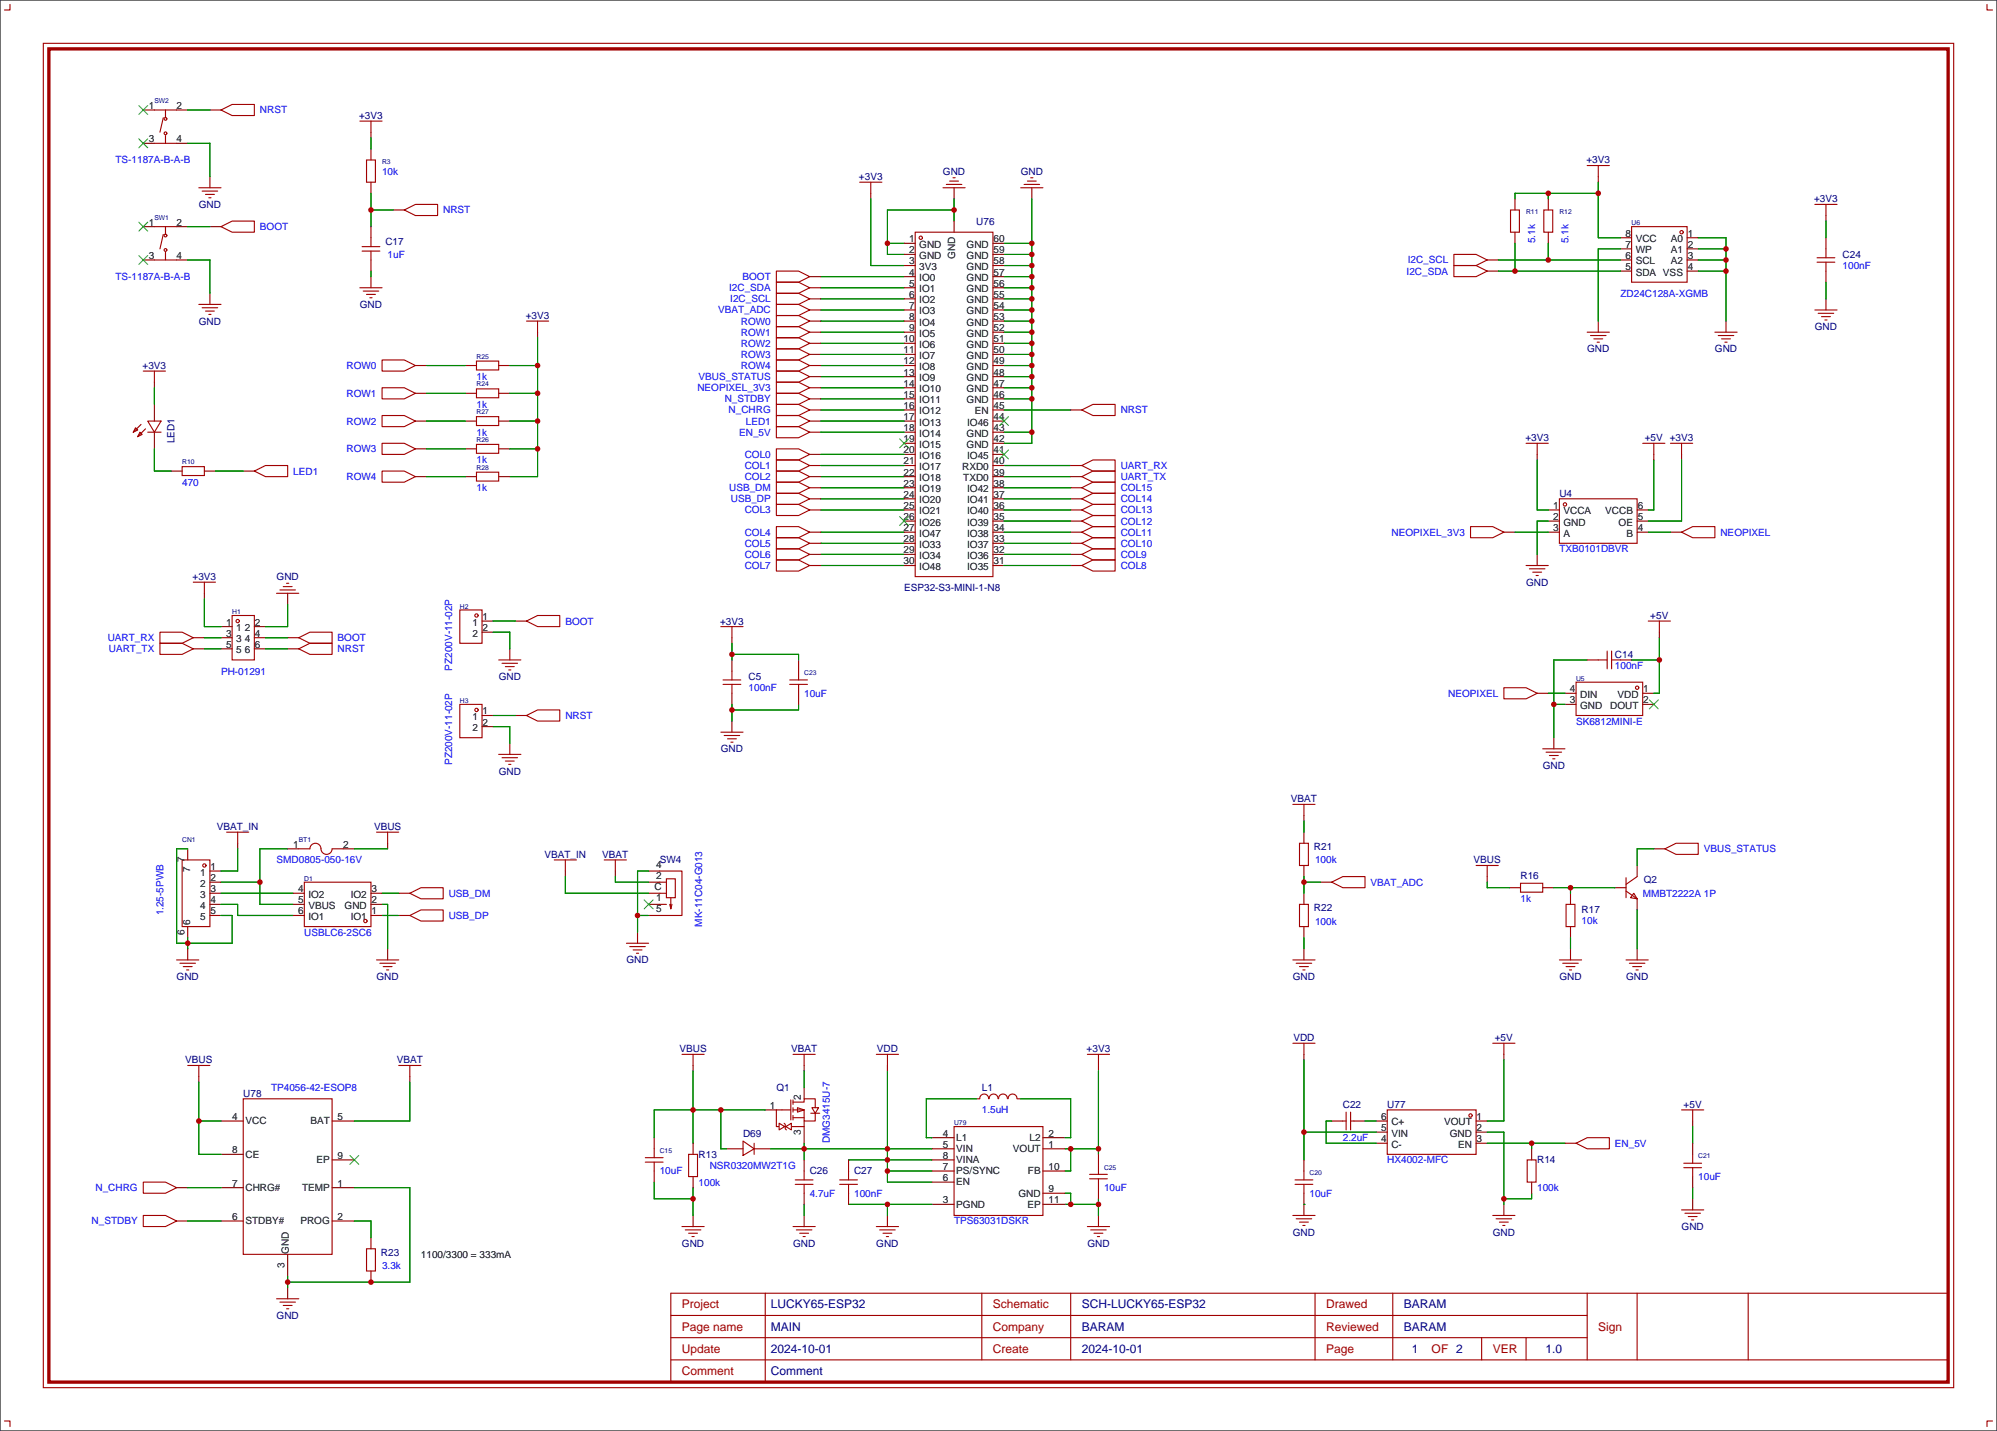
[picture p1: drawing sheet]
<svg xmlns="http://www.w3.org/2000/svg" width="457mm" height="327mm" viewBox="0 0 457 327" stroke-linecap="round" stroke-linejoin="round" font-family="sans-serif">
<path d="M0 0h456.7v327.2h-456.7z" fill="#fff" stroke="#000" stroke-width=".25"/>
<g fill="none" stroke="#a10000" stroke-width=".25">
<path d="M2.3 1v1.3h-1.3M9.9 9.9h436.9v307.3h-436.9zM454.4 1v1.3h1.3M35.3 32.8h5.1M35.3 25.1h5.1M37.3 26.9l-.7 3.3M37.8 25.1v1.8M37.8 31v1.8M50.5 25.1l2.6-1.2h5.1v2.5h-5.1zM82.3 27.7h5.1M83.8 36.6h2.1v5.1h-2.1zM84.8 27.7v2.5"/>
<path d="M363 37.8h5M365.5 37.8v2.6M35.3 59.4h5.1M35.3 51.8h5.1M37.3 53.6l-.7 3.3M37.8 51.8v1.8M37.8 57.7v1.7M45.5 42.9h5M46.2 43.7h3.6M47 44.5h2M47.8 45.2h.5M50.5 51.8l2.6-1.3h5.1v2.6h-5.1z"/>
<path d="M82.8 57.4h4.1M82.8 56.4h4.1M84.8 54.4v2M84.8 57.4v2M92.5 48l2.5-1.3h5.1v2.6h-5.1zM196.6 41.7h5.1M199.1 41.7v2.5M209.3 53.1h17.8v78.7h-17.8zM215.6 42.9h5.1M216.4 42.2h3.6M217.2 41.4h2M217.9 40.6h.5"/>
<path d="M233.4 42.9h5.1M234.2 42.2h3.5M234.9 41.4h2.1M235.7 40.6h.5M332.5 58.2h5.1l2.5 1.2-2.5 1.3h-5.1zM345.4 48h2.1v5.1h-2.1zM353.1 48h2v5.1h-2zM373.1 51.8h12.7v12.7h-12.7zM415 46.7h5.1M415.5 59.9h4.1M415.5 58.9h4.1M417.6 46.7v2.6"/>
<path d="M417.6 56.9v2M417.6 59.9v2.1M45.5 69.6h5M46.2 70.4h3.6M47 71.1h2M47.8 71.9h.5M82.3 65.8h5.1M83.1 66.5h3.5M83.8 67.3h2.1M84.6 68.1h.5M120.4 73.4h5.1M122.9 73.4v2.5"/>
<path d="M177.5 62h5.1l2.6 1.2-2.6 1.3h-5.1zM177.5 67.1h5.1l2.6 1.2-2.6 1.3h-5.1zM177.5 64.5h5.1l2.6 1.3-2.6 1.3h-5.1zM177.5 69.6h5.1l2.6 1.3-2.6 1.2h-5.1zM177.5 74.7h5.1l2.6 1.2-2.6 1.3h-5.1zM177.5 72.1h5.1l2.6 1.3-2.6 1.3h-5.1zM177.5 77.2h5.1l2.6 1.3-2.6 1.3h-5.1zM177.5 79.8h5.1l2.6 1.2-2.6 1.3h-5.1zM332.5 60.7h5.1l2.5 1.3-2.5 1.2h-5.1zM363 75.9h5M363.7 76.7h3.6M364.5 77.5h2"/>
<path d="M365.3 78.2h.5M392.2 75.9h5.1M392.9 76.7h3.6M393.7 77.5h2M394.5 78.2h.5M415 70.9h5.1M415.8 71.6h3.6M416.6 72.4h2M417.3 73.2h.5M31 97.8l.5 .5-1 .5zM32 98.8l.5 .5-1 .5zM32.3 97l-1.8 1.8"/>
<path d="M32.8 84.8h5M33.3 98l-1.8 1.8M33.8 96.3h3l-1.5 2.5zM33.8 98.8h3M35.3 84.8v2.6M87.4 95h5.1l2.5 1.3-2.5 1.2h-5.1zM87.4 88.6h5.1l2.5 1.3-2.5 1.3h-5.1zM87.4 82.3h5.1l2.5 1.3-2.5 1.2h-5.1zM109 95.2h5v2.1h-5zM109 88.9h5v2h-5zM109 82.6h5v2h-5zM177.5 92.5h5.1l2.6 1.2-2.6 1.3h-5.1z"/>
<path d="M177.5 89.9h5.1l2.6 1.3-2.6 1.3h-5.1zM177.5 87.4h5.1l2.6 1.2-2.6 1.3h-5.1zM177.5 84.8h5.1l2.6 1.3-2.6 1.3h-5.1zM177.5 82.3h5.1l2.6 1.3-2.6 1.2h-5.1zM177.5 95h5.1l2.6 1.3-2.6 1.2h-5.1zM177.5 97.5h5.1l2.6 1.3-2.6 1.3h-5.1zM247.4 93.7l2.5-1.2h5.1v2.5h-5.1zM41.7 106.7h5v2h-5zM58.2 107.7l2.5-1.3h5.1v2.6h-5.1zM87.4 101.3h5.1l2.5 1.3-2.5 1.3h-5.1zM87.4 107.7h5.1l2.5 1.3-2.5 1.2h-5.1zM109 101.6h5v2h-5z"/>
<path d="M109 108h5v2h-5zM177.5 102.6h5.1l2.6 1.3-2.6 1.3h-5.1zM177.5 105.2h5.1l2.6 1.2-2.6 1.3h-5.1zM177.5 107.7h5.1l2.6 1.3-2.6 1.2h-5.1zM177.5 115.3h5.1l2.6 1.3-2.6 1.3h-5.1zM177.5 112.8h5.1l2.6 1.2-2.6 1.3h-5.1zM177.5 110.2h5.1l2.6 1.3-2.6 1.3h-5.1zM247.4 106.4l2.5-1.2h5.1v2.5h-5.1zM247.4 109l2.5-1.3h5.1v2.5h-5.1zM247.4 119.1l2.5-1.2h5.1v2.5h-5.1zM247.4 116.6l2.5-1.3h5.1v2.6h-5.1zM247.4 114l2.5-1.2h5.1v2.5h-5.1z"/>
<path d="M247.4 111.5l2.5-1.3h5.1v2.6h-5.1zM349 101.3h5.1M351.5 101.3v2.6M356.6 114h17.8v10.2h-17.8zM375.7 101.3h5M378.2 101.3v2.6M382 101.3h5.1M384.6 101.3v2.6M44.2 133.1h5.1M46.7 133.1v2.5M63.2 135.6h5.1M64 134.9h3.6"/>
<path d="M64.8 134.1h2M65.5 133.4h.5M105.2 139.4h5v7.7h-5zM177.5 120.4h5.1l2.6 1.3-2.6 1.2h-5.1zM177.5 122.9h5.1l2.6 1.3-2.6 1.3h-5.1zM177.5 125.5h5.1l2.6 1.2-2.6 1.3h-5.1zM177.5 128h5.1l2.6 1.3-2.6 1.3h-5.1zM247.4 129.3l2.5-1.3h5.1v2.6h-5.1zM247.4 126.7l2.5-1.2h5.1v2.5h-5.1zM247.4 124.2l2.5-1.3h5.1v2.6h-5.1zM247.4 121.7l2.5-1.3h5.1v2.5h-5.1zM336.3 120.4h5.1l2.5 1.3-2.5 1.2h-5.1z"/>
<path d="M349 129.3h5.1M349.8 130h3.5M350.5 130.8h2.1M351.3 131.6h.5M384.6 121.7l2.5-1.3h5.1v2.5h-5.1zM36.6 144.5h5.1l2.5 1.3-2.5 1.3h-5.1zM36.6 147.1h5.1l2.5 1.2-2.5 1.3h-5.1zM53.1 140.7h5.1v10.2h-5.1zM68.3 145.8l2.6-1.3h5v2.6h-5zM68.3 148.3l2.6-1.2h5v2.5h-5zM114 150.9h5.1M114.8 151.6h3.6"/>
<path d="M115.6 152.4h2M116.3 153.2h.5M120.4 142l2.5-1.3h5.1v2.6h-5.1zM164.8 143.3h5.1M165.4 156.5h4M165.4 155.4h4M167.4 143.3v2.5M167.4 153.4v2M167.4 156.5v2M180.6 156.5h4.1M180.6 155.4h4.1M182.6 153.4v2"/>
<path d="M182.6 156.5v2M343.9 157.2h5.1l2.5 1.3-2.5 1.3h-5.1zM360.4 156h15.3v7.6h-15.3zM365.5 150.9h2M367.5 148.8v4.1M368.6 148.8v4.1M368.6 150.9h2M376.9 142h5.1M379.5 142v2.5M105.2 161h5v7.7h-5zM114 172.5h5.1M114.8 173.2h3.6"/>
<path d="M115.6 174h2M116.3 174.8h.5M120.4 163.6l2.5-1.3h5.1v2.5h-5.1zM164.8 167.4h5.1M165.6 168.1h3.6M166.4 168.9h2M167.1 169.7h.5M352.8 171.2h5.1M353.6 172h3.5M354.3 172.7h2.1M355.1 173.5h.5M41.7 196.6h6.3v15.2h-6.3z"/>
<path d="M51.8 190.2h5.1M54.4 190.2v2.6M68.3 194.1h2.6a1.33 1.33 0 0 1 1.5-1.3 1.33 1.33 0 0 1 1.1 1.7 1.27 1.27 0 0 0 1.4 .8 1.27 1.27 0 0 0 1-1.2h2.6M86.1 190.2h5.1M88.6 190.2v2.6M126.7 196.6h5.1M129.3 196.6v2.5M138.2 196.6h5.1M140.7 196.6v2.5M150.9 199.1h5.1v10.2h-5.1M295.7 183.9h5M297.2 192.8h2v5.1h-2z"/>
<path d="M298.2 183.9v2.5M337.6 197.9h5M340.1 197.9v2.5M380.7 194.1l2.6-1.3h5.1v2.5h-5.1zM40.4 219.5h5.1M69.6 201.7h15.2v10.1h-15.2zM86.1 219.5h5.1M93.7 209.3l2.6-1.3h5v2.6h-5zM93.7 204.2l2.6-1.3h5v2.6h-5zM143.3 215.6h5M144 216.4h3.6M144.8 217.2h2"/>
<path d="M145.5 217.9h.5M150.9 206.8h1.5M150.9 201.7h1.5M150.9 204.2h1.5M152.4 200.9h2v4.3h-2zM153.4 205.2v2.6l-.2-1M153.7 206.8l-.3 1M295.7 219.5h5M297.2 206.8h2v5h-2zM304.5 201.7l2.6-1.3h5.1v2.5h-5.1zM347.7 201.9h5.1v2.1h-5.1zM356.6 219.5h5.1"/>
<path d="M358.1 206.8h2.1v5h-2.1zM371.9 219.5h5M371.9 203.7l2.5 1.8M371.9 200.7v4.5M373.6 204.2l.8 1.3-1.5-.3zM374.4 200.4l-2.5 1.8M41.1 220.2h3.6M41.9 221h2M42.7 221.7h.5M86.9 220.2h3.5M87.6 221h2.1M88.4 221.7h.5"/>
<path d="M295.7 238.5h5M296.4 220.2h3.6M297.2 221h2M297.9 221.7h.5M298.2 238.5v2.5M341.4 238.5h5.1M343.9 238.5v2.5M357.4 220.2h3.5M358.1 221h2.1M358.9 221.7h.5M372.6 220.2h3.6M373.4 221h2"/>
<path d="M374.1 221.7h.5M42.9 243.6h5.1M45.5 243.6v2.5M55.6 251.2h20.3v35.6h-20.3zM91.2 243.6h5.1M93.7 243.6v2.5M156 241h5M158.5 241v2.6M178.2 256.8l1.3 .8-1.3 .7zM179.3 256.8l.3 .2v1.1l.2 .2M179.7 257.6l1.3-.8v1.5zM180.8 253.7h-3.3v3.9h.6"/>
<path d="M180.8 251.5v4.5M181.1 257.6h2.8M181.4 252h2.5v-.8h2.5v2M181.4 253.7h2.5v2.6h2.5v-1.8M181.4 241h5M181.4 255.5h2.5M181.4 251.5v1M181.4 253.2v1.1M181.4 255v1M182.4 253.2l1.5 .5-1.5 .6zM183.9 241v2.6M185.4 254.5h2.1"/>
<path d="M185.7 253.2h1.5l-.8 1.3zM200.4 241h5.1M202.9 241v2.6M218.2 257.6h20.3v20.3h-20.3zM224.1 251.2a1.01 1.01 0 0 1 1-1.1 1.01 1.01 0 0 1 1 1.1M226.2 251.2a1.01 1.01 0 0 1 1-1.1 1.01 1.01 0 0 1 1 1.1M228.4 251.2a1.01 1.01 0 0 1 1-1.1 1.01 1.01 0 0 1 1 1.1M230.6 251.2a1.01 1.01 0 0 1 1-1.1 1.01 1.01 0 0 1 1 1.1M248.7 241h5M251.2 241v2.6M307.1 256.3h.7M307.8 254.3v4"/>
<path d="M308.9 254.3v4M308.9 256.3h.7M317.2 253.7h20.4v10.2h-20.4zM384.6 253.7h5M387.1 253.7v2.6M32.8 270.3h5l2.6 1.2-2.6 1.3h-5zM32.8 277.9h5l2.6 1.2-2.6 1.3h-5zM147.6 265.7h4M147.6 264.7h4M149.6 262.6v2.1M149.6 265.7v2M157.5 263.9h2v5.1h-2z"/>
<path d="M169.9 260.9l2.6 1.7-2.6 1.6zM172.5 261.4v2.5M181.9 270.8h4M181.9 269.7h4M183.9 267.7v2M183.9 270.8v2M192 270.8h4.1M192 269.7h4.1M194.1 267.7v2M194.1 270.8v2M249.2 269.5h4M249.2 268.5h4"/>
<path d="M251.2 266.4v2.1M251.2 269.5v2M295.7 277.9h5M296.2 270.8h4M296.2 269.7h4M296.4 278.6h3.6M297.2 279.4h2M298.2 267.7v2M298.2 270.8v2M341.4 277.9h5.1M342.1 278.6h3.6M342.9 279.4h2"/>
<path d="M349.2 265.2h2.1v5.1h-2.1zM360.4 261.4l2.6-1.3h5v2.5h-5zM384.6 276.6h5M385.1 267h4M385.1 265.9h4M385.3 277.4h3.6M386.1 278.1h2M386.8 278.9h.5M387.1 263.9v2M387.1 267v2M63.2 296.9h5.1M64 297.7h3.6"/>
<path d="M64.8 298.4h2M65.5 299.2h.5M83.8 285.5h2.1v5.1h-2.1zM156 280.4h5M156.7 281.2h3.6M157.5 281.9h2M158.2 282.7h.5M175 295.7v20.3M181.4 280.4h5M182.1 281.2h3.6M182.9 281.9h2M183.6 282.7h.5"/>
<path d="M200.4 280.4h5.1M201.2 281.2h3.5M201.9 281.9h2.1M202.7 282.7h.5M224.5 295.7v15.2M244.9 295.7v15.2M248.7 280.4h5M249.4 281.2h3.6M250.2 281.9h2M251 282.7h.5M297.9 280.2h.5M300.7 295.7v15.2"/>
<path d="M318.5 295.7v15.2M343.7 280.2h.5M363 295.7v15.2M374.4 295.7v15.2M399.8 295.7v15.2M445.5 295.7h-292.1v20.3M153.4 300.7h209.6M153.4 305.8h209.6M153.4 310.9h292.1M338.8 305.8v5.1M349 305.8v5.1M1 324.9h1.3v1.2"/>
<path d="M455.7 324.9h-1.3v1.2"/>
<circle cx="37.8" cy="27.2" r=".32"/>
<circle cx="37.8" cy="30.5" r=".32"/>
<circle cx="37.8" cy="57.1" r=".32"/>
<circle cx="37.8" cy="53.8" r=".32"/>
<circle cx="210.6" cy="54.4" r=".38"/>
<circle cx="384.6" cy="53.1" r=".38"/>
<circle cx="357.9" cy="115.3" r=".38"/>
<circle cx="54.4" cy="142" r=".38"/>
<circle cx="109" cy="140.7" r=".38"/>
<circle cx="374.4" cy="157.2" r=".38"/>
<circle cx="109" cy="162.3" r=".38"/>
<circle cx="46.7" cy="197.9" r=".38"/>
<circle cx="83.6" cy="210.6" r=".38"/>
<circle cx="336.3" cy="255" r=".38"/>
</g>
<path d="M11.2 11.2h434.3v304.8h-434.3z" fill="none" stroke="#a10000" stroke-width=".76"/>
<g fill="none" stroke="#870000" stroke-width=".25">
<path d="M32.8 25.1h2.5M32.8 32.8h2.5M40.4 25.1h2.5M40.4 32.8h2.5M48 25.1h2.5M84.8 30.2v1.3M84.8 34v2.6M32.8 51.8h2.5M32.8 59.4h2.5M40.4 51.8h2.5M40.4 59.4h2.5M48 51.8h2.5"/>
<path d="M48 40.4v2.5M84.8 41.7v2.5M84.8 51.8v2.6M84.8 59.4v2.6M89.9 48h2.6M199.1 44.2v1.3M206.8 55.6h2.5M206.8 58.2h2.5M218.2 42.9v2.6M218.2 50.5v2.6M227.1 55.6h2.5M227.1 58.2h2.5"/>
<path d="M236 42.9v2.6M340.1 59.4h2.5M346.5 45.5v2.5M346.5 53.1v2.5M354.1 45.5v2.5M354.1 53.1v2.5M365.5 40.4v1.3M370.6 59.4h2.5M370.6 54.4h2.5M370.6 56.9h2.5M385.8 59.4h2.6M385.8 54.4h2.6"/>
<path d="M385.8 56.9h2.6M417.6 49.3v1.2M417.6 54.4v2.5M48 67.1v2.5M84.8 63.2v2.6M122.9 75.9v1.3M185.2 63.2h2.5M185.2 68.3h2.5M185.2 65.8h2.5M185.2 70.9h2.5M185.2 73.4h2.5M185.2 75.9h2.5"/>
<path d="M185.2 78.5h2.5M206.8 63.2h2.5M206.8 68.3h2.5M206.8 65.8h2.5M206.8 60.7h2.5M206.8 70.9h2.5M206.8 73.4h2.5M206.8 75.9h2.5M206.8 78.5h2.5M227.1 63.2h2.5M227.1 68.3h2.5M227.1 65.8h2.5"/>
<path d="M227.1 60.7h2.5M227.1 70.9h2.5M227.1 73.4h2.5M227.1 75.9h2.5M227.1 78.5h2.5M340.1 62h2.5M365.5 73.4v2.5M370.6 62h2.5M385.8 62h2.6M394.7 73.4v2.5M417.6 62v2.5M417.6 68.3v2.6"/>
<path d="M35.3 87.4v1.2M35.3 92.5v3.8M35.3 98.8v3.8M95 83.6h2.5M95 96.3h2.5M95 89.9h2.5M106.4 83.6h2.6M106.4 96.3h2.6M106.4 89.9h2.6M114 83.6h2.6M114 96.3h2.6M114 89.9h2.6"/>
<path d="M185.2 93.7h2.5M185.2 81h2.5M185.2 83.6h2.5M185.2 86.1h2.5M185.2 88.6h2.5M185.2 91.2h2.5M185.2 96.3h2.5M185.2 98.8h2.5M206.8 93.7h2.5M206.8 81h2.5M206.8 83.6h2.5M206.8 86.1h2.5"/>
<path d="M206.8 88.6h2.5M206.8 91.2h2.5M206.8 96.3h2.5M206.8 98.8h2.5M227.1 93.7h2.5M227.1 81h2.5M227.1 83.6h2.5M227.1 86.1h2.5M227.1 88.6h2.5M227.1 91.2h2.5M227.1 96.3h2.5M227.1 98.8h2.5"/>
<path d="M244.9 93.7h2.5M39.1 107.7h2.6M46.7 107.7h2.6M55.6 107.7h2.6M95 109h2.5M95 102.6h2.5M106.4 109h2.6M106.4 102.6h2.6M114 109h2.6M114 102.6h2.6M185.2 116.6h2.5M185.2 106.4h2.5"/>
<path d="M185.2 109h2.5M185.2 103.9h2.5M185.2 111.5h2.5M185.2 114h2.5M206.8 116.6h2.5M206.8 119.1h2.5M206.8 106.4h2.5M206.8 109h2.5M206.8 101.3h2.5M206.8 103.9h2.5M206.8 111.5h2.5M206.8 114h2.5"/>
<path d="M227.1 116.6h2.5M227.1 119.1h2.5M227.1 106.4h2.5M227.1 109h2.5M227.1 101.3h2.5M227.1 103.9h2.5M227.1 111.5h2.5M227.1 114h2.5M244.9 116.6h2.5M244.9 119.1h2.5M244.9 106.4h2.5M244.9 109h2.5"/>
<path d="M244.9 111.5h2.5M244.9 114h2.5M351.5 103.9v1.3M354.1 116.6h2.5M354.1 119.1h2.5M374.4 116.6h2.5M374.4 119.1h2.5M378.2 103.9v1.3M384.6 103.9v1.3M46.7 135.6v1.3M65.8 135.6v2.6M185.2 121.7h2.5"/>
<path d="M185.2 124.2h2.5M185.2 126.7h2.5M185.2 129.3h2.5M206.8 121.7h2.5M206.8 124.2h2.5M206.8 126.7h2.5M206.8 129.3h2.5M227.1 121.7h2.5M227.1 124.2h2.5M227.1 126.7h2.5M227.1 129.3h2.5M244.9 121.7h2.5"/>
<path d="M244.9 124.2h2.5M244.9 126.7h2.5M244.9 129.3h2.5M343.9 121.7h2.6M351.5 126.7v2.6M354.1 121.7h2.5M374.4 121.7h2.5M382 121.7h2.6M44.2 148.3h2.5M44.2 145.8h2.5M50.5 143.3h2.6M50.5 148.3h2.6"/>
<path d="M50.5 145.8h2.6M58.2 143.3h2.5M58.2 148.3h2.5M58.2 145.8h2.5M65.8 148.3h2.5M65.8 145.8h2.5M110.2 142h2.6M110.2 144.5h2.6M116.6 148.3v2.6M117.9 142h2.5M167.4 145.8v1.3M167.4 150.9v2.5"/>
<path d="M167.4 158.5v2.5M182.6 150.9v2.5M182.6 158.5v2.5M351.5 158.5h2.6M357.9 158.5h2.5M363 150.9h2.5M370.6 150.9h2.5M375.7 158.5h2.5M379.5 144.5v1.3M110.2 163.6h2.6M110.2 166.1h2.6M116.6 169.9v2.6"/>
<path d="M117.9 163.6h2.5M167.4 164.8v2.6M355.3 168.7v2.5M357.9 161h2.5M375.7 161h2.5M42.9 194.1v2.5M48 199.1h2.5M54.4 192.8v1.3M65.8 194.1h2.5M78.5 194.1h2.5M88.6 192.8v1.3M129.3 199.1v1.3"/>
<path d="M140.7 199.1v1.3M148.3 199.1h2.6M298.2 186.4v1.3M298.2 190.2v2.6M298.2 197.9v2.5M374.4 197.9v2.5M378.2 194.1h2.5M42.9 211.8v2.6M42.9 216.9v2.6M48 209.3h2.5M48 204.2h2.5M48 201.7h2.5"/>
<path d="M48 206.8h2.5M67.1 209.3h2.5M67.1 204.2h2.5M67.1 206.8h2.5M84.8 209.3h2.6M84.8 204.2h2.6M84.8 206.8h2.6M88.6 216.9v2.6M91.2 209.3h2.5M91.2 204.2h2.5M145.8 213.1v2.5M148.3 209.3h2.6"/>
<path d="M148.3 204.2h2.6M148.3 201.7h2.6M148.3 206.8h2.6M298.2 204.2v2.6M298.2 211.8v2.6M298.2 216.9v2.6M302 201.7h2.5M340.1 200.4v1.3M345.2 202.9h2.5M352.8 202.9h2.5M359.2 204.2v2.6M359.2 211.8v2.6"/>
<path d="M359.2 216.9v2.6M369.3 202.9h2.6M374.4 205.5v2.5M374.4 216.9v2.6M45.5 246.1v1.3M50.5 256.3h5.1M75.9 256.3h5.1M93.7 246.1v1.3M158.5 243.6v1.3M175 253.7h2.5M183.9 243.6v1.3M183.9 248.7v2.5"/>
<path d="M183.9 256.3v5.1M202.9 243.6v1.3M223.3 251.2h.7M232.7 251.2h.7M251.2 243.6v1.3M298.2 241v1.3M304.5 256.3h2.6M309.6 256.3h2.6M314.7 256.3h2.5M314.7 258.8h2.5M337.6 256.3h2.5M337.6 258.8h2.5"/>
<path d="M343.9 241v1.3M387.1 256.3v1.3M40.4 271.5h2.5M40.4 279.1h2.5M50.5 271.5h5.1M50.5 279.1h5.1M50.5 263.9h5.1M75.9 271.5h5.1M75.9 279.1h5.1M75.9 265.2h5.1M149.6 260.1v2.5M149.6 267.7v2.6"/>
<path d="M158.5 261.4v2.5M158.5 269v2.5M158.5 277.9v2.5M166.1 262.6h3.8M172.5 262.6h3.8M183.9 265.2v2.5M183.9 272.8v2.5M183.9 277.9v2.5M194.1 265.2v2.5M194.1 272.8v2.5M202.9 277.9v2.5M213.1 262.6h5.1"/>
<path d="M213.1 265.2h5.1M213.1 260.1h5.1M213.1 275.3h5.1M213.1 270.3h5.1M213.1 267.7h5.1M238.5 262.6h5.1M238.5 260.1h5.1M238.5 275.3h5.1M238.5 267.7h5.1M238.5 272.8h5.1M251.2 263.9v2.5M251.2 271.5v2.6"/>
<path d="M251.2 277.9v2.5M298.2 265.2v2.5M298.2 272.8v5.1M314.7 261.4h2.5M337.6 261.4h2.5M343.9 275.3v2.6M350.3 262.6v2.6M350.3 270.3v2.5M357.9 261.4h2.5M387.1 261.4v2.5M387.1 269v2.5M387.1 274.1v2.5"/>
<path d="M65.8 286.8v5M65.8 294.4v2.5M84.8 283v2.5M84.8 290.6v2.5"/>
</g>
<g fill="none" stroke="#3c3" stroke-width=".25">
<path d="M31.7 24.1l2.1 2.1M31.7 31.8l2.1 2M33.8 24.1l-2.1 2.1M33.8 31.8l-2.1 2M31.7 50.8l2.1 2M31.7 58.4l2.1 2.1M33.8 50.8l-2.1 2M33.8 58.4l-2.1 2.1M228.6 95.2l2 2.1M230.6 95.2l-2 2.1M205.7 100.3l2.1 2.1M205.7 118.1l2.1 2"/>
<path d="M207.8 100.3l-2.1 2.1M207.8 118.1l-2.1 2M228.6 102.9l2 2M230.6 102.9l-2 2M377.2 160l2 2.1M379.2 160l-2 2.1M147.3 205.7l2.1 2.1M149.4 205.7l-2.1 2.1M80 264.2l2 2M82 264.2l-2 2"/>
</g>
<g fill="none" stroke="#008700" stroke-width=".25">
<path d="M42.9 32.8h5.1v7.6M42.9 25.1h5.1M84.8 31.5v2.5M42.9 59.4h5.1v7.7M42.9 51.8h5.1M84.8 44.2v7.6M84.8 48h5.1M199.1 45.5v15.2h7.7M202.9 55.6h3.9M218.2 48h-15.3v10.2h3.9M218.2 45.5v5M229.6 55.6h6.4"/>
<path d="M229.6 58.2h6.4M236 45.5v55.8h-6.4M342.6 59.4h28M346.5 55.6v6.4M354.1 44.2v1.3M354.1 55.6v3.8M365.5 41.7v12.7h5.1M365.5 44.2h-19v1.3M370.6 56.9h-5.1v16.5M388.4 54.4h6.3v19M388.4 59.4h6.3M388.4 56.9h6.3"/>
<path d="M417.6 50.5v3.9M84.8 62v1.2M122.9 77.2v31.8h-6.3M187.7 63.2h19.1M187.7 65.8h19.1M187.7 68.3h19.1M187.7 70.9h19.1M187.7 73.4h19.1M187.7 75.9h19.1M187.7 78.5h19.1M229.6 60.7h6.4M229.6 63.2h6.4"/>
<path d="M229.6 65.8h6.4M229.6 68.3h6.4M229.6 70.9h6.4M229.6 73.4h6.4M229.6 75.9h6.4M229.6 78.5h6.4M342.6 62h28M388.4 62h6.3M417.6 64.5v3.8M35.3 88.6v3.9M97.5 83.6h8.9M97.5 89.9h8.9"/>
<path d="M97.5 96.3h8.9M116.6 83.6h6.3M116.6 89.9h6.3M116.6 96.3h6.3M187.7 93.7h19.1M187.7 81h19.1M187.7 83.6h19.1M187.7 86.1h19.1M187.7 88.6h19.1M187.7 91.2h19.1M187.7 98.8h19.1M187.7 96.3h19.1"/>
<path d="M229.6 93.7h15.3M229.6 81h6.4M229.6 83.6h6.4M229.6 86.1h6.4M229.6 88.6h6.4M229.6 91.2h6.4M229.6 98.8h6.4M35.3 102.6v5.1h3.8M49.3 107.7h6.3M97.5 109h8.9M97.5 102.6h8.9M116.6 102.6h6.3"/>
<path d="M187.7 116.6h19.1M187.7 106.4h19.1M187.7 109h19.1M187.7 111.5h19.1M187.7 114h19.1M187.7 103.9h19.1M229.6 119.1h15.3M229.6 116.6h15.3M229.6 106.4h15.3M229.6 109h15.3M229.6 111.5h15.3M229.6 114h15.3"/>
<path d="M351.5 105.2v11.4h2.6M354.1 119.1h-2.6v7.6M378.2 105.2v11.4h-1.3M384.6 105.2v13.9h-7.7M46.7 136.9v6.4h3.8M65.8 138.2v5.1h-5.1M187.7 121.7h19.1M187.7 129.3h19.1M187.7 126.7h19.1M187.7 124.2h19.1M229.6 121.7h15.3M229.6 129.3h15.3"/>
<path d="M229.6 126.7h15.3M229.6 124.2h15.3M346.5 121.7h7.6M376.9 121.7h5.1M46.7 148.3h3.8M46.7 145.8h3.8M60.7 148.3h5.1M60.7 145.8h5.1M112.8 144.5h3.8v3.8M112.8 142h5.1M167.4 147.1v3.8M167.4 149.6h15.2v1.3"/>
<path d="M354.1 158.5h3.8M363 150.9h-7.7v17.8M373.1 150.9h6.4M379.5 145.8v12.7h-1.3M112.8 166.1h3.8v3.8M112.8 163.6h5.1M167.4 161v3.8M182.6 161v1.3h-15.2M355.3 161h2.6M42.9 194.1h-2.5v21.5h12.7v-6.3h-2.6M54.4 194.1v5h-3.9M65.8 194.1h-6.4v12.7h7.7"/>
<path d="M81 194.1h7.6M148.3 199.1h-2.5v14M298.2 187.7v2.5M378.2 194.1h-3.8v3.8M42.9 214.4v2.5M50.5 201.7h8.9M50.5 206.8h3.9v2.5h12.7M50.5 204.2h16.6M87.4 206.8h1.2v10.1M87.4 209.3h3.8M87.4 204.2h3.8M129.3 200.4v3.8h19"/>
<path d="M140.7 200.4v1.3h7.6M145.8 209.3h2.5M298.2 201.7h3.8M298.2 200.4v3.8M298.2 214.4v2.5M340.1 201.7v1.2h5.1M355.3 202.9h14M359.2 202.9v1.3M359.2 214.4v2.5M374.4 208v8.9M45.5 256.3h5M45.5 247.4v16.5h5"/>
<path d="M93.7 247.4v8.9h-12.7M158.5 244.9v16.5M164.8 253.7v8.9h1.3M175 253.7h-25.4v6.4M183.9 244.9v3.8M202.9 244.9v25.4h10.2M223.3 251.2h-11.5v8.9h1.3M233.4 251.2h11.5v8.9h-1.3M251.2 244.9v19M298.2 258.8h16.5M298.2 242.3v22.9M304.5 256.3h-1.2v5.1h11.4"/>
<path d="M312.2 256.3h2.5M340.1 258.8h3.8v16.5M343.9 242.3v14h-3.8M387.1 257.6v3.8M42.9 271.5h7.6M42.9 279.1h7.6M81 279.1h3.8v3.9M81 271.5h12.7v21.6h-27.9M149.6 270.3v3.8h8.9M158.5 271.5v6.4M176.3 262.6h36.8M183.9 261.4v3.8"/>
<path d="M183.9 275.3v2.6M194.1 275.3h19M194.1 265.2h19M202.9 267.7h10.2M202.9 275.3v2.6M243.6 275.3h7.6M243.6 272.8h1.3v2.5M243.6 262.6h7.6M244.9 262.6v5.1h-1.3M251.2 274.1v3.8M298.2 275.3h.1M340.1 261.4h17.8"/>
<path d="M350.3 272.8v1.3h-6.4M350.3 261.4v1.2M387.1 271.5v2.6M65.8 291.8v2.6"/>
</g>
<g fill="#c00">
<circle cx="394.7" cy="62" r=".63"/>
<circle cx="394.7" cy="59.4" r=".63"/>
<circle cx="394.7" cy="56.9" r=".63"/>
<circle cx="365.5" cy="44.2" r=".63"/>
<circle cx="354.1" cy="44.2" r=".63"/>
<circle cx="354.1" cy="59.4" r=".63"/>
<circle cx="346.5" cy="62" r=".63"/>
<circle cx="158.5" cy="274.1" r=".63"/>
<circle cx="251.2" cy="275.3" r=".63"/>
<circle cx="244.9" cy="275.3" r=".63"/>
<circle cx="251.2" cy="262.6" r=".63"/>
<circle cx="244.9" cy="262.6" r=".63"/>
<circle cx="59.4" cy="201.7" r=".63"/>
<circle cx="167.4" cy="162.3" r=".63"/>
<circle cx="84.8" cy="48" r=".63"/>
<circle cx="42.9" cy="215.6" r=".63"/>
<circle cx="379.5" cy="150.9" r=".63"/>
<circle cx="355.3" cy="161" r=".63"/>
<circle cx="218.2" cy="48" r=".63"/>
<circle cx="202.9" cy="55.6" r=".63"/>
<circle cx="236" cy="55.6" r=".63"/>
<circle cx="236" cy="58.2" r=".63"/>
<circle cx="236" cy="60.7" r=".63"/>
<circle cx="236" cy="63.2" r=".63"/>
<circle cx="236" cy="65.8" r=".63"/>
<circle cx="236" cy="68.3" r=".63"/>
<circle cx="236" cy="70.9" r=".63"/>
<circle cx="236" cy="73.4" r=".63"/>
<circle cx="236" cy="75.9" r=".63"/>
<circle cx="236" cy="78.5" r=".63"/>
<circle cx="236" cy="81" r=".63"/>
<circle cx="236" cy="83.6" r=".63"/>
<circle cx="236" cy="86.1" r=".63"/>
<circle cx="236" cy="88.6" r=".63"/>
<circle cx="236" cy="91.2" r=".63"/>
<circle cx="236" cy="98.8" r=".63"/>
<circle cx="183.9" cy="262.6" r=".63"/>
<circle cx="202.9" cy="262.6" r=".63"/>
<circle cx="202.9" cy="265.2" r=".63"/>
<circle cx="202.9" cy="267.7" r=".63"/>
<circle cx="158.5" cy="253.7" r=".63"/>
<circle cx="164.8" cy="253.7" r=".63"/>
<circle cx="343.9" cy="274.1" r=".63"/>
<circle cx="350.3" cy="261.4" r=".63"/>
<circle cx="298.2" cy="258.8" r=".63"/>
<circle cx="45.5" cy="256.3" r=".63"/>
<circle cx="359.2" cy="202.9" r=".63"/>
<circle cx="298.2" cy="201.7" r=".63"/>
<circle cx="65.8" cy="293.1" r=".63"/>
<circle cx="84.8" cy="293.1" r=".63"/>
<circle cx="122.9" cy="83.6" r=".63"/>
<circle cx="122.9" cy="89.9" r=".63"/>
<circle cx="122.9" cy="96.3" r=".63"/>
<circle cx="122.9" cy="102.6" r=".63"/>
<circle cx="167.4" cy="149.6" r=".63"/>
<circle cx="145.8" cy="209.3" r=".63"/>
<circle cx="202.9" cy="275.3" r=".63"/>
</g>
<g font-size="2.7" fill="#a00000">
<text x="156" y="299.1">Project</text>
<text x="227.1" y="299.1">Schematic</text>
<text x="303.3" y="299.1">Drawed</text>
<text x="156" y="304.2">Page name</text>
<text x="227.1" y="304.2">Company</text>
<text x="303.3" y="304.2">Reviewed</text>
<text x="365.5" y="304.2">Sign</text>
<text x="156" y="309.3">Update</text>
<text x="227.1" y="309.3">Create</text>
<text x="303.3" y="309.3">Page</text>
<text x="327.4" y="309.3">OF 2</text>
<text x="341.4" y="309.3">VER</text>
<text x="156" y="314.4">Comment</text>
</g>
<g font-size="2.7" fill="#000080">
<text x="176.3" y="299.1">LUCKY65-ESP32</text>
<text x="247.4" y="299.1">SCH-LUCKY65-ESP32</text>
<text x="321.1" y="299.1">BARAM</text>
<text x="176.3" y="304.2">MAIN</text>
<text x="247.4" y="304.2">BARAM</text>
<text x="321.1" y="304.2">BARAM</text>
<text x="176.3" y="309.3">2024-10-01</text>
<text x="247.4" y="309.3">2024-10-01</text>
<text x="322.8" y="309.3">1</text>
<text x="353.4" y="309.3">1.0</text>
<text x="176.3" y="314.4">Comment</text>
</g>
<g font-size="2.3">
<text x="34" y="24.9">1</text>
<text x="40.4" y="24.9">2</text>
<text x="34" y="32.5">3</text>
<text x="40.4" y="32.5">4</text>
<text x="34" y="51.6">1</text>
<text x="40.4" y="51.6">2</text>
<text x="34" y="59.2">3</text>
<text x="40.4" y="59.2">4</text>
<text x="207.9" y="55.4">1</text>
<text x="207.9" y="57.9">2</text>
<text x="210.2" y="56.6">GND</text>
<text x="210.2" y="59.2">GND</text>
<text x="218.5" y="59.2" transform="rotate(-90 218.5 59.2)">GND</text>
<text x="221.1" y="59.2">GND</text>
<text x="221.1" y="56.6">GND</text>
<text x="227.2" y="57.9">59</text>
<text x="227.2" y="55.4">60</text>
<text x="371.7" y="59.2">6</text>
<text x="371.7" y="56.6">7</text>
<text x="371.7" y="54.1">8</text>
<text x="374.1" y="57.9">WP</text>
<text x="374.1" y="55.4">VCC</text>
<text x="382.1" y="55.4">A0</text>
<text x="382.1" y="57.9">A1</text>
<text x="386" y="54.1">1</text>
<text x="386" y="56.6">2</text>
<text x="386" y="59.2">3</text>
<text x="207.9" y="60.5">3</text>
<text x="207.9" y="63">4</text>
<text x="207.9" y="65.5">5</text>
<text x="210.2" y="61.7">3V3</text>
<text x="210.2" y="64.3">IO0</text>
<text x="221.1" y="64.3">GND</text>
<text x="221.1" y="61.7">GND</text>
<text x="227.2" y="65.5">56</text>
<text x="227.2" y="63">57</text>
<text x="227.2" y="60.5">58</text>
<text x="371.7" y="61.7">5</text>
<text x="374.1" y="63">SDA VSS</text>
<text x="374.1" y="60.5">SCL</text>
<text x="382.1" y="60.5">A2</text>
<text x="386" y="61.7">4</text>
<text x="207.9" y="68.1">6</text>
<text x="207.9" y="70.6">7</text>
<text x="210.2" y="66.8">IO1</text>
<text x="210.2" y="69.3">IO2</text>
<text x="210.2" y="71.9">IO3</text>
<text x="221.1" y="71.9">GND</text>
<text x="221.1" y="69.3">GND</text>
<text x="221.1" y="66.8">GND</text>
<text x="227.2" y="70.6">54</text>
<text x="227.2" y="68.1">55</text>
<text x="207.9" y="73.2">8</text>
<text x="207.9" y="75.7">9</text>
<text x="210.2" y="74.4">IO4</text>
<text x="210.2" y="77">IO5</text>
<text x="221.1" y="77">GND</text>
<text x="221.1" y="74.4">GND</text>
<text x="227.2" y="75.7">52</text>
<text x="227.2" y="73.2">53</text>
<text x="206.6" y="78.2">10</text>
<text x="206.6" y="80.8">11</text>
<text x="206.6" y="83.3">12</text>
<text x="210.2" y="79.5">IO6</text>
<text x="210.2" y="82">IO7</text>
<text x="221.1" y="82">GND</text>
<text x="221.1" y="79.5">GND</text>
<text x="227.2" y="83.3">49</text>
<text x="227.2" y="80.8">50</text>
<text x="227.2" y="78.2">51</text>
<text x="206.6" y="85.9">13</text>
<text x="206.6" y="88.4">14</text>
<text x="210.2" y="84.6">IO8</text>
<text x="210.2" y="87.1">IO9</text>
<text x="210.2" y="89.7">IO10</text>
<text x="221.1" y="89.7">GND</text>
<text x="221.1" y="87.1">GND</text>
<text x="221.1" y="84.6">GND</text>
<text x="227.2" y="88.4">47</text>
<text x="227.2" y="85.9">48</text>
<text x="206.6" y="90.9">15</text>
<text x="206.6" y="93.5">16</text>
<text x="210.2" y="92.2">IO11</text>
<text x="210.2" y="94.7">IO12</text>
<text x="221.1" y="92.2">GND</text>
<text x="223" y="94.7">EN</text>
<text x="227.2" y="93.5">45</text>
<text x="227.2" y="90.9">46</text>
<text x="206.6" y="96">17</text>
<text x="206.6" y="98.6">18</text>
<text x="206.6" y="101.1">19</text>
<text x="210.2" y="97.3">IO13</text>
<text x="210.2" y="99.8">IO14</text>
<text x="221.1" y="99.8">GND</text>
<text x="221.2" y="97.3">IO46</text>
<text x="227.2" y="101.1">42</text>
<text x="227.2" y="98.6">43</text>
<text x="227.2" y="96">44</text>
<text x="206.6" y="103.6">20</text>
<text x="206.6" y="106.2">21</text>
<text x="210.2" y="102.4">IO15</text>
<text x="210.2" y="104.9">IO16</text>
<text x="210.2" y="107.4">IO17</text>
<text x="220" y="107.4">RXD0</text>
<text x="221.1" y="102.4">GND</text>
<text x="221.2" y="104.9">IO45</text>
<text x="227.2" y="106.2">40</text>
<text x="227.2" y="103.6">41</text>
<text x="206.6" y="108.7">22</text>
<text x="206.6" y="111.3">23</text>
<text x="206.6" y="113.8">24</text>
<text x="210.2" y="110">IO18</text>
<text x="210.2" y="112.5">IO19</text>
<text x="220.3" y="110">TXD0</text>
<text x="221.2" y="112.5">IO42</text>
<text x="227.2" y="113.8">37</text>
<text x="227.2" y="111.3">38</text>
<text x="227.2" y="108.7">39</text>
<text x="206.6" y="116.3">25</text>
<text x="206.6" y="118.9">26</text>
<text x="210.2" y="115.1">IO20</text>
<text x="210.2" y="117.6">IO21</text>
<text x="221.2" y="117.6">IO40</text>
<text x="221.2" y="115.1">IO41</text>
<text x="227.2" y="118.9">35</text>
<text x="227.2" y="116.3">36</text>
<text x="355.2" y="116.3">1</text>
<text x="355.2" y="118.9">2</text>
<text x="357.6" y="117.6">VCCA</text>
<text x="367.1" y="117.6">VCCB</text>
<text x="374.5" y="118.9">5</text>
<text x="374.5" y="116.3">6</text>
<text x="206.6" y="121.4">27</text>
<text x="206.6" y="124">28</text>
<text x="210.2" y="120.1">IO26</text>
<text x="210.2" y="122.7">IO47</text>
<text x="210.2" y="125.2">IO33</text>
<text x="221.2" y="125.2">IO37</text>
<text x="221.2" y="122.7">IO38</text>
<text x="221.2" y="120.1">IO39</text>
<text x="227.2" y="124">33</text>
<text x="227.2" y="121.4">34</text>
<text x="355.2" y="121.4">3</text>
<text x="357.6" y="120.1">GND</text>
<text x="357.6" y="122.7">A</text>
<text x="370.2" y="120.1">OE</text>
<text x="371.9" y="122.7">B</text>
<text x="374.5" y="121.4">4</text>
<text x="206.6" y="126.5">29</text>
<text x="206.6" y="129">30</text>
<text x="210.2" y="127.8">IO34</text>
<text x="210.2" y="130.3">IO48</text>
<text x="221.2" y="130.3">IO35</text>
<text x="221.2" y="127.8">IO36</text>
<text x="227.2" y="129">31</text>
<text x="227.2" y="126.5">32</text>
<text x="51.7" y="143">1</text>
<text x="58.3" y="143">2</text>
<text x="108" y="143">1</text>
<text x="110.4" y="141.7">1</text>
<text x="51.7" y="145.5">3</text>
<text x="51.7" y="148.1">5</text>
<text x="54" y="144.3">1</text>
<text x="54" y="146.8">3</text>
<text x="54" y="149.4">5</text>
<text x="56" y="149.4">6</text>
<text x="56" y="146.8">4</text>
<text x="56" y="144.3">2</text>
<text x="58.3" y="148.1">6</text>
<text x="58.3" y="145.5">4</text>
<text x="108" y="145.5">2</text>
<text x="110.4" y="144.3">2</text>
<text x="359" y="158.2">4</text>
<text x="359" y="160.8">3</text>
<text x="361.4" y="159.5">DIN</text>
<text x="369.9" y="159.5">VDD</text>
<text x="375.8" y="160.8">2</text>
<text x="375.8" y="158.2">1</text>
<text x="108" y="164.6">1</text>
<text x="108" y="167.1">2</text>
<text x="110.4" y="163.3">1</text>
<text x="110.4" y="165.9">2</text>
<text x="361.4" y="162.1">GND</text>
<text x="368.2" y="162.1">DOUT</text>
<text x="42.2" y="197" transform="rotate(-90 42.2 197)">7</text>
<text x="67.1" y="193.8">1</text>
<text x="78.5" y="193.8">2</text>
<text x="43.5" y="199.3" transform="rotate(-90 43.5 199.3)">7</text>
<text x="45.8" y="200.2">1</text>
<text x="45.8" y="202.7">2</text>
<text x="48.1" y="198.9">1</text>
<text x="48.1" y="201.4">2</text>
<text x="48.1" y="204">3</text>
<text x="68.2" y="204">4</text>
<text x="85" y="204">3</text>
<text x="149.7" y="203.5">C</text>
<text x="150.1" y="200.9">2</text>
<text x="150.1" y="198.4">4</text>
<text x="45.8" y="205.2">3</text>
<text x="45.8" y="207.8">4</text>
<text x="48.1" y="206.5">4</text>
<text x="48.1" y="209">5</text>
<text x="68.2" y="206.5">5</text>
<text x="68.2" y="209">6</text>
<text x="70.5" y="205.2">IO2</text>
<text x="70.5" y="207.8">VBUS</text>
<text x="78.8" y="207.8">GND</text>
<text x="80.2" y="205.2">IO2</text>
<text x="85" y="209">1</text>
<text x="85" y="206.5">2</text>
<text x="150.1" y="206">1</text>
<text x="150.1" y="208.6">5</text>
<text x="42.2" y="213.7" transform="rotate(-90 42.2 213.7)">6</text>
<text x="43.5" y="211.4" transform="rotate(-90 43.5 211.4)">6</text>
<text x="45.8" y="210.3">5</text>
<text x="70.5" y="210.3">IO1</text>
<text x="80.2" y="210.3">IO1</text>
<text x="183.2" y="251.4" transform="rotate(-90 183.2 251.4)">2</text>
<text x="53.1" y="256">4</text>
<text x="56.1" y="257.1">VCC</text>
<text x="71" y="257.1">BAT</text>
<text x="77.2" y="256">5</text>
<text x="176" y="253.5">1</text>
<text x="315.8" y="256">6</text>
<text x="318.2" y="257.3">C+</text>
<text x="330.3" y="257.3">VOUT</text>
<text x="337.7" y="256">1</text>
<text x="53.1" y="263.7">8</text>
<text x="183.2" y="259.6" transform="rotate(-90 183.2 259.6)">3</text>
<text x="215.6" y="259.8">4</text>
<text x="215.6" y="262.4">5</text>
<text x="218.7" y="260.9">L1</text>
<text x="218.7" y="263.4">VIN</text>
<text x="231.6" y="263.4">VOUT</text>
<text x="235.5" y="260.9">L2</text>
<text x="239.8" y="262.4">1</text>
<text x="239.8" y="259.8">2</text>
<text x="315.8" y="261.1">4</text>
<text x="315.8" y="258.6">5</text>
<text x="318.2" y="262.4">C-</text>
<text x="318.2" y="259.8">VIN</text>
<text x="331.5" y="259.8">GND</text>
<text x="333.4" y="262.4">EN</text>
<text x="337.7" y="258.6">2</text>
<text x="337.7" y="261.1">3</text>
<text x="56.1" y="264.7">CE</text>
<text x="72.4" y="265.9">EP</text>
<text x="77.2" y="264.9">9</text>
<text x="215.6" y="267.5">7</text>
<text x="215.6" y="264.9">8</text>
<text x="218.7" y="268.5">PS/SYNC</text>
<text x="218.7" y="265.9">VINA</text>
<text x="235.1" y="268.5">FB</text>
<text x="239.8" y="267.5">10</text>
<text x="53.1" y="271.3">7</text>
<text x="56.1" y="272.3">CHRG#</text>
<text x="69.1" y="272.3">TEMP</text>
<text x="77.2" y="271.3">1</text>
<text x="215.6" y="275.1">3</text>
<text x="215.6" y="270">6</text>
<text x="218.7" y="271">EN</text>
<text x="232.9" y="273.6">GND</text>
<text x="239.8" y="272.5">9</text>
<text x="239.8" y="275.1">11</text>
<text x="53.1" y="278.9">6</text>
<text x="56.1" y="279.9">STDBY#</text>
<text x="68.7" y="279.9">PROG</text>
<text x="77.2" y="278.9">2</text>
<text x="218.7" y="276.1">PGND</text>
<text x="234.9" y="276.1">EP</text>
<text x="66.1" y="286.7" transform="rotate(-90 66.1 286.7)">GND</text>
<text x="96.3" y="287.6">1100/3300 = 333mA</text>
<text x="65.1" y="289.8" transform="rotate(-90 65.1 289.8)">3</text>
</g>
<g font-size="2.3" fill="#00f">
<text x="59.4" y="25.9">NRST</text>
<text x="26.4" y="37.4">TS-1187A-B-A-B</text>
<text x="87.4" y="39.9">10k</text>
<text x="59.4" y="52.6">BOOT</text>
<text x="101.3" y="48.8">NRST</text>
<text x="88.6" y="59">1uF</text>
<text x="351.1" y="55.6" transform="rotate(-90 351.1 55.6)">5.1k</text>
<text x="358.7" y="55.6" transform="rotate(-90 358.7 55.6)">5.1k</text>
<text x="26.4" y="64">TS-1187A-B-A-B</text>
<text x="169.8" y="64">BOOT</text>
<text x="321.7" y="62.8">I2C_SDA</text>
<text x="321.9" y="60.2">I2C_SCL</text>
<text x="421.4" y="61.5">100nF</text>
<text x="164.2" y="71.7">VBAT_ADC</text>
<text x="166.7" y="66.6">I2C_SDA</text>
<text x="167" y="69.1">I2C_SCL</text>
<text x="370.6" y="67.8">ZD24C128A-XGMB</text>
<text x="169.4" y="76.7">ROW1</text>
<text x="169.4" y="74.2">ROW0</text>
<text x="169.4" y="79.3">ROW2</text>
<text x="169.4" y="81.8">ROW3</text>
<text x="79.2" y="84.4">ROW0</text>
<text x="109" y="86.9">1k</text>
<text x="159.5" y="89.4">NEOPIXEL_3V3</text>
<text x="159.8" y="86.9">VBUS_STATUS</text>
<text x="169.4" y="84.4">ROW4</text>
<text x="79.2" y="90.7">ROW1</text>
<text x="109" y="93.2">1k</text>
<text x="165.7" y="92">N_STDBY</text>
<text x="166.6" y="94.5">N_CHRG</text>
<text x="256.3" y="94.5">NRST</text>
<text x="79.2" y="97.1">ROW2</text>
<text x="109" y="99.6">1k</text>
<text x="169" y="99.6">EN_5V</text>
<text x="170.6" y="97.1">LED1</text>
<text x="79.2" y="103.4">ROW3</text>
<text x="109" y="105.9">1k</text>
<text x="170.3" y="104.7">COL0</text>
<text x="170.3" y="107.2">COL1</text>
<text x="256.3" y="107.2">UART_RX</text>
<text x="41.7" y="111">470</text>
<text x="67.1" y="108.5">LED1</text>
<text x="79.2" y="109.8">ROW4</text>
<text x="109" y="112.3">1k</text>
<text x="166.7" y="112.3">USB_DM</text>
<text x="170.3" y="109.8">COL2</text>
<text x="256.3" y="109.8">UART_TX</text>
<text x="256.3" y="112.3">COL15</text>
<text x="167.1" y="114.8">USB_DP</text>
<text x="170.3" y="117.4">COL3</text>
<text x="256.3" y="119.9">COL12</text>
<text x="256.3" y="117.4">COL13</text>
<text x="256.3" y="114.8">COL14</text>
<text x="170.3" y="122.5">COL4</text>
<text x="170.3" y="125">COL5</text>
<text x="256.3" y="125">COL10</text>
<text x="256.3" y="122.5">COL11</text>
<text x="318.2" y="122.5">NEOPIXEL_3V3</text>
<text x="393.4" y="122.5">NEOPIXEL</text>
<text x="170.3" y="127.5">COL6</text>
<text x="170.3" y="130.1">COL7</text>
<text x="256.3" y="130.1">COL8</text>
<text x="256.3" y="127.5">COL9</text>
<text x="356.6" y="126.3">TXB0101DBVR</text>
<text x="129.3" y="142.8">BOOT</text>
<text x="24.6" y="146.6">UART_RX</text>
<text x="24.9" y="149.1">UART_TX</text>
<text x="77.2" y="146.6">BOOT</text>
<text x="77.2" y="149.1">NRST</text>
<text x="50.5" y="154.2">PH-01291</text>
<text x="103.4" y="153.3" transform="rotate(-90 103.4 153.3)">PZ200V-11-02P</text>
<text x="369.3" y="152.9">100nF</text>
<text x="171.2" y="158">100nF</text>
<text x="183.9" y="159.3">10uF</text>
<text x="331.2" y="159.3">NEOPIXEL</text>
<text x="129.3" y="164.4">NRST</text>
<text x="360.4" y="165.6">SK6812MINI-E</text>
<text x="103.4" y="174.9" transform="rotate(-90 103.4 174.9)">PZ200V-11-02P</text>
<text x="63.2" y="197.4">SMD0805-050-16V</text>
<text x="300.7" y="197.4">100k</text>
<text x="389.6" y="194.8">VBUS_STATUS</text>
<text x="313.4" y="202.5">VBAT_ADC</text>
<text x="37.4" y="209.3" transform="rotate(-90 37.4 209.3)">1.25-5PWB</text>
<text x="102.6" y="205">USB_DM</text>
<text x="347.7" y="206.3">1k</text>
<text x="375.7" y="205">MMBT2222A 1P</text>
<text x="69.6" y="213.9">USBLC6-2SC6</text>
<text x="102.6" y="210.1">USB_DP</text>
<text x="160.6" y="211.8" transform="rotate(-90 160.6 211.8)">MK-11C04-G013</text>
<text x="300.7" y="211.4">100k</text>
<text x="361.7" y="211.3">10k</text>
<text x="62" y="249.5">TP4056-42-ESOP8</text>
<text x="224.5" y="254.5">1.5uH</text>
<text x="189.8" y="261.4" transform="rotate(-90 189.8 261.4)">DMG3415U-7</text>
<text x="307.1" y="260.9">2.2uF</text>
<text x="369.3" y="262.2">EN_5V</text>
<text x="150.9" y="268.5">10uF</text>
<text x="162.3" y="267.2">NSR0320MW2T1G</text>
<text x="317.2" y="266">HX4002-MFC</text>
<text x="388.4" y="269.8">10uF</text>
<text x="21.8" y="272.3">N_CHRG</text>
<text x="159.8" y="271">100k</text>
<text x="185.2" y="273.6">4.7uF</text>
<text x="195.3" y="273.6">100nF</text>
<text x="252.5" y="272.3">10uF</text>
<text x="299.5" y="273.6">10uF</text>
<text x="351.5" y="272.3">100k</text>
<text x="20.9" y="279.9">N_STDBY</text>
<text x="218.2" y="279.9">TPS63031DSKR</text>
<text x="87.4" y="290.1">3.3k</text>
</g>
<g font-size="2.3" fill="#000080">
<text x="82.1" y="27.2">+3V3</text>
<text x="196.4" y="41.2">+3V3</text>
<text x="215.6" y="39.9">GND</text>
<text x="233.4" y="39.9">GND</text>
<text x="362.8" y="37.4">+3V3</text>
<text x="45.5" y="47.5">GND</text>
<text x="414.9" y="46.3">+3V3</text>
<text x="223.3" y="51.3">U76</text>
<text x="88.1" y="55.9">C17</text>
<text x="421.4" y="59">C24</text>
<text x="82.3" y="70.4">GND</text>
<text x="45.5" y="74.2">GND</text>
<text x="120.2" y="72.9">+3V3</text>
<text x="415" y="75.5">GND</text>
<text x="363" y="80.5">GND</text>
<text x="392.2" y="80.5">GND</text>
<text x="32.6" y="84.4">+3V3</text>
<text x="39.9" y="101.3" transform="rotate(-90 39.9 101.3)">LED1</text>
<text x="348.8" y="100.9">+3V3</text>
<text x="376.1" y="100.9">+5V +3V3</text>
<text x="356.6" y="113.6">U4</text>
<text x="44" y="132.6">+3V3</text>
<text x="63.2" y="132.6">GND</text>
<text x="206.8" y="135.2">ESP32-S3-MINI-1-N8</text>
<text x="349" y="133.9">GND</text>
<text x="164.7" y="142.8">+3V3</text>
<text x="377.4" y="141.5">+5V</text>
<text x="114" y="155.5">GND</text>
<text x="171.2" y="155.5">C5</text>
<text x="369.3" y="150.4">C14</text>
<text x="164.8" y="172">GND</text>
<text x="114" y="177.1">GND</text>
<text x="352.8" y="175.8">GND</text>
<text x="295.2" y="183.4">VBAT</text>
<text x="49.6" y="189.8">VBAT_IN</text>
<text x="85.5" y="189.8">VBUS</text>
<text x="124.5" y="196.1">VBAT_IN</text>
<text x="137.7" y="196.1">VBAT</text>
<text x="150.9" y="197.4">SW4</text>
<text x="300.5" y="194.4">R21</text>
<text x="337" y="197.4">VBUS</text>
<text x="347.7" y="200.9">R16</text>
<text x="375.9" y="202">Q2</text>
<text x="300.5" y="208.3">R22</text>
<text x="361.7" y="208.8">R17</text>
<text x="143.3" y="220.2">GND</text>
<text x="40.4" y="224.1">GND</text>
<text x="86.1" y="224.1">GND</text>
<text x="295.7" y="224.1">GND</text>
<text x="356.6" y="224.1">GND</text>
<text x="371.9" y="224.1">GND</text>
<text x="295.8" y="238">VDD</text>
<text x="341.8" y="238">+5V</text>
<text x="42.4" y="243.1">VBUS</text>
<text x="90.7" y="243.1">VBAT</text>
<text x="155.4" y="240.6">VBUS</text>
<text x="180.9" y="240.6">VBAT</text>
<text x="200.5" y="240.6">VDD</text>
<text x="248.5" y="240.6">+3V3</text>
<text x="55.6" y="250.7">U78</text>
<text x="177.5" y="249.5">Q1</text>
<text x="224.5" y="249.5">L1</text>
<text x="307.1" y="253.3">C22</text>
<text x="317.2" y="253.3">U77</text>
<text x="385" y="253.3">+5V</text>
<text x="169.9" y="259.9">D69</text>
<text x="159.8" y="264.7">R13</text>
<text x="185.2" y="268.5">C26</text>
<text x="195.3" y="268.5">C27</text>
<text x="351.5" y="266">R14</text>
<text x="384.6" y="281.2">GND</text>
<text x="87.1" y="287">R23</text>
<text x="156" y="285">GND</text>
<text x="181.4" y="285">GND</text>
<text x="200.4" y="285">GND</text>
<text x="248.7" y="285">GND</text>
<text x="295.7" y="282.5">GND</text>
<text x="341.4" y="282.5">GND</text>
<text x="63.2" y="301.5">GND</text>
</g>
<g font-size="1.5" fill="#000080">
<text x="35.3" y="23.6">SW2</text>
<text x="87.4" y="37.5">R3</text>
<text x="35.3" y="50.2">SW1</text>
<text x="349" y="49">R11</text>
<text x="356.6" y="49">R12</text>
<text x="373.1" y="51.5">U6</text>
<text x="109" y="82">R25</text>
<text x="109" y="88.3">R24</text>
<text x="109" y="94.7">R27</text>
<text x="109" y="101">R26</text>
<text x="41.7" y="106.1">R10</text>
<text x="109" y="107.4">R28</text>
<text x="53.1" y="140.4">H1</text>
<text x="105.2" y="139.1">H2</text>
<text x="183.9" y="154.4">C23</text>
<text x="360.4" y="155.6">U5</text>
<text x="105.2" y="160.7">H3</text>
<text x="41.7" y="192.5">CN1</text>
<text x="68.3" y="192.5">BT1</text>
<text x="69.6" y="201.4">D1</text>
<text x="218.2" y="257.2">U79</text>
<text x="150.9" y="263.6">C15</text>
<text x="252.5" y="267.4">C25</text>
<text x="299.5" y="268.7">C20</text>
<text x="388.4" y="264.9">C21</text>
</g>
</svg>
